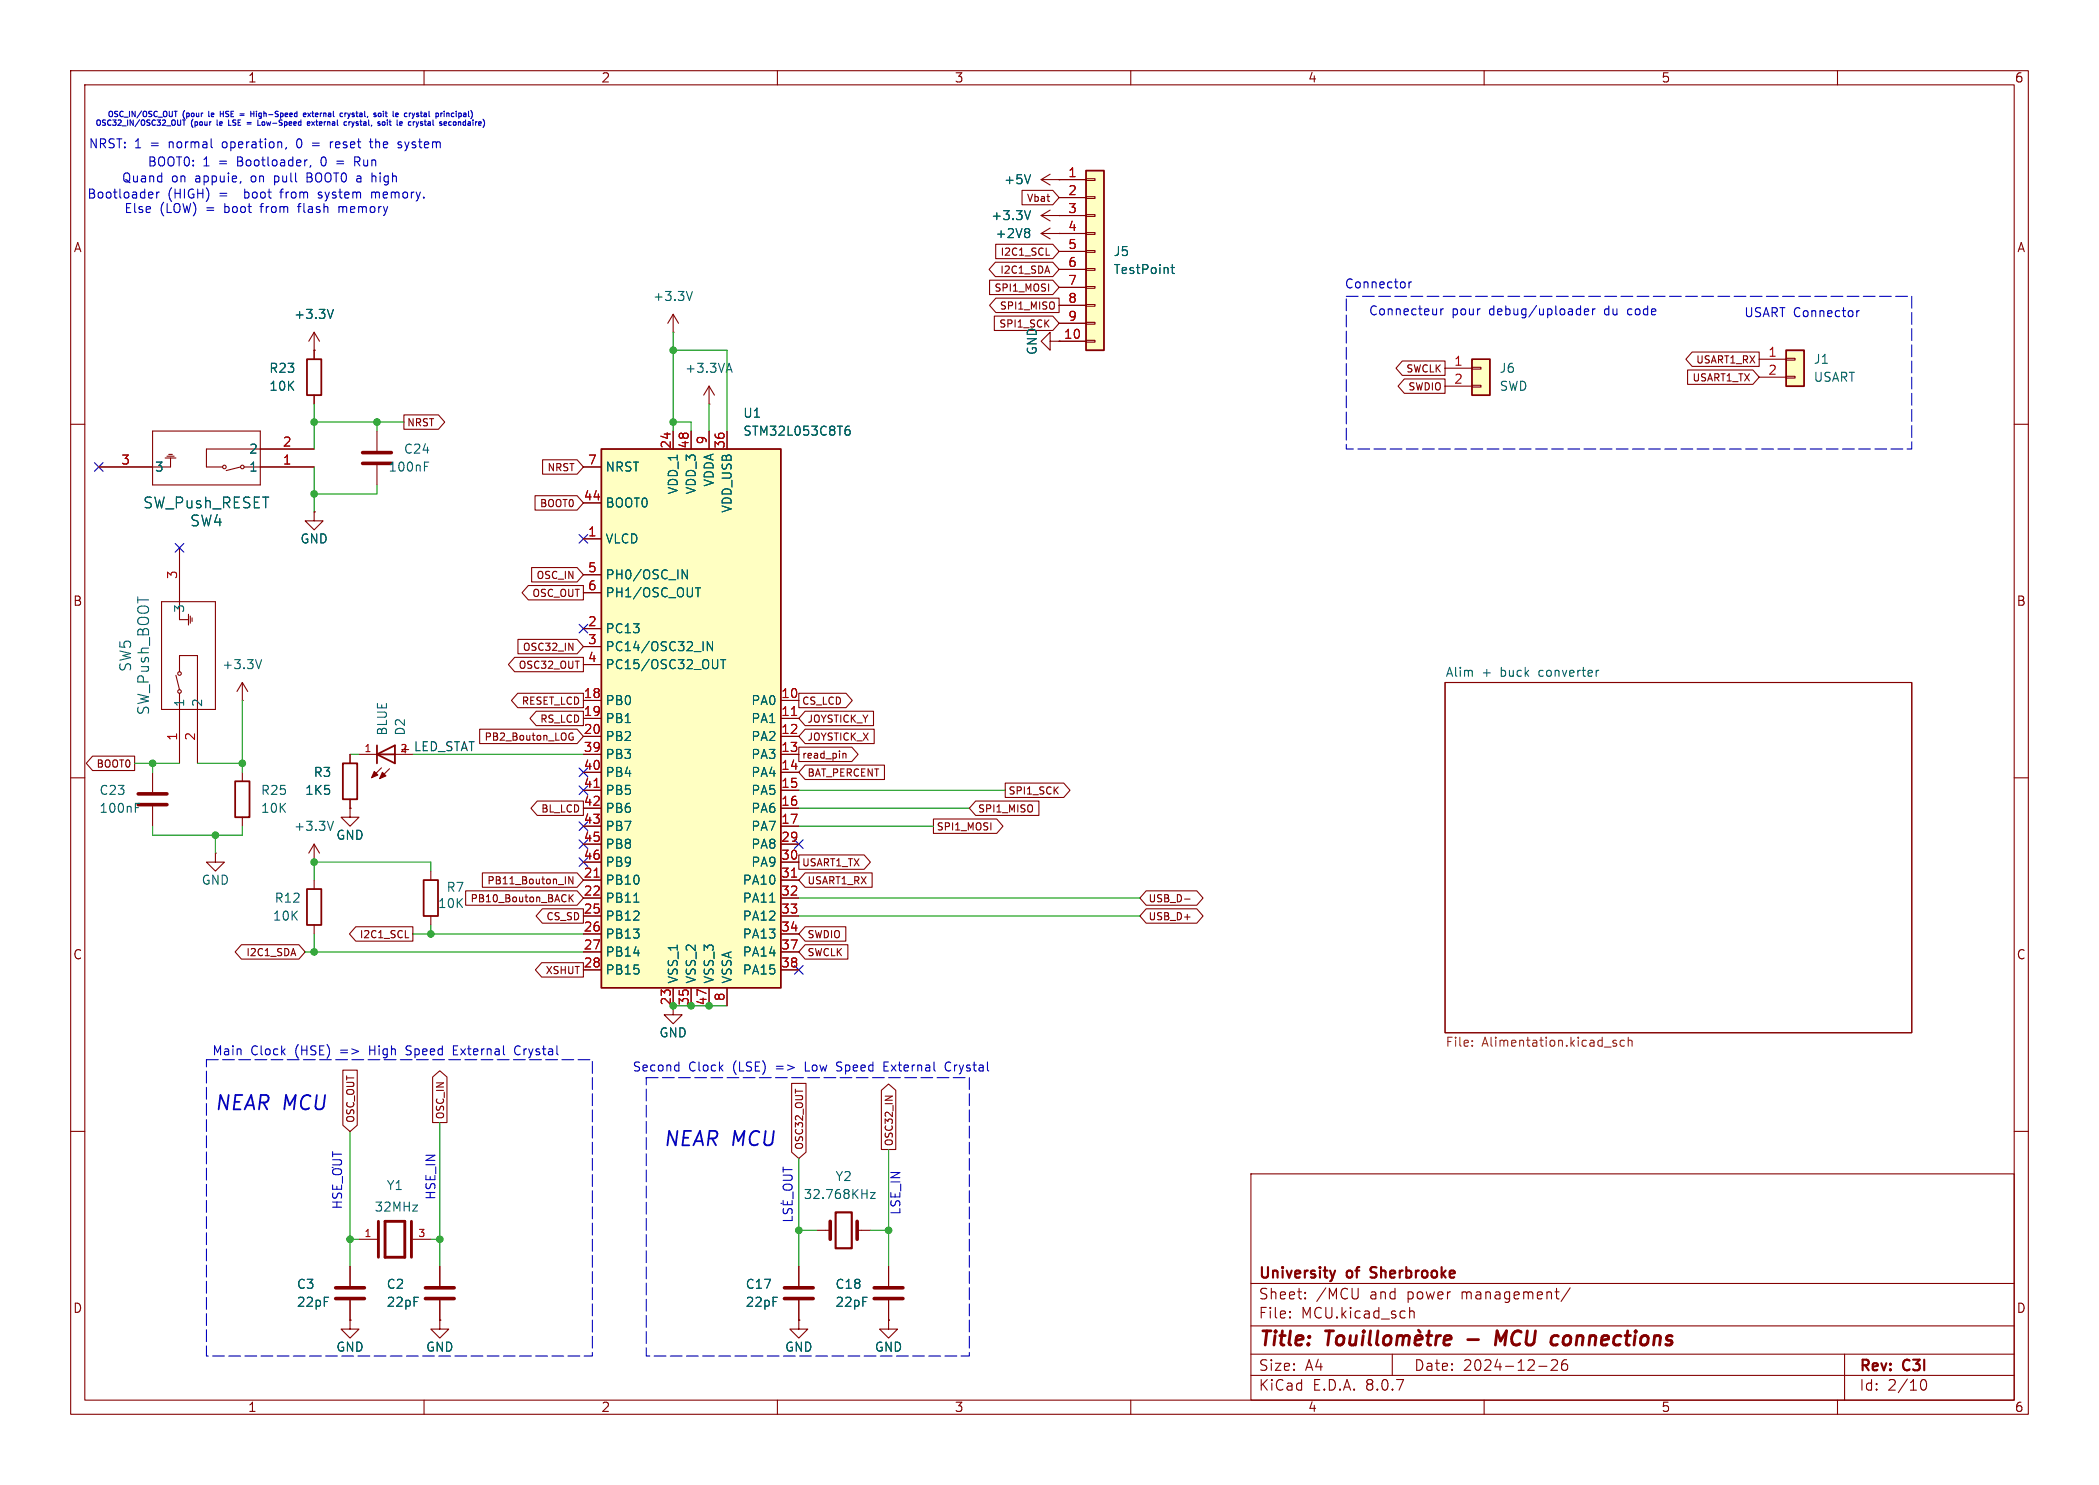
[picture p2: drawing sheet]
<svg xmlns="http://www.w3.org/2000/svg" width="297mm" height="210mm" viewBox="0 0 297 210" stroke-linecap="round" stroke-linejoin="round" font-family="sans-serif">
<g fill="none" stroke="#840000" stroke-width=".15">
<path d="M10 10h277v190h-277zM12 12h273v186h-273zM60 10v2M110 10v2M160 10v2M210 10v2M260 10v2M10 60h2M53.3 61v2.8M53.3 65.8v2.8M285 60h2M204.5 96.5h66v49.6h-66z"/>
<path d="M10 110h2M34.3 109.2v1.3M34.3 115.6v1.2M285 110h2M95.2 142.2v1.3h1.3l-1.3 1.3-1.2-1.3h1.2M10 160h2M49.5 179.1v2.8M50.8 175.3h2.5M58.4 175.3h2.6M62.2 179.1v2.8M113 179.1v2.8M115.6 174h1.9"/>
<path d="M121.3 174h1.9M125.7 179.1v2.8M177 166h108v32h-108zM285 160h2M49.5 186.7v1.3h1.3l-1.3 1.2-1.2-1.2h1.2M49.5 186.7h.1M49.5 183.9v2.8M60 198v2M62.2 186.7v1.3h1.3l-1.3 1.2-1.2-1.2h1.2M62.2 186.7h.1M62.2 183.9v2.8M110 198v2"/>
<path d="M113 186.7v1.3h1.3l-1.3 1.2-1.2-1.2h1.2M113 186.7h.1M113 183.9v2.8M125.7 186.7v1.3h1.3l-1.3 1.2-1.2-1.2h1.2M125.7 186.7h.1M125.7 183.9v2.8M160 198v2M177 194.5h108M177 191.5h108M177 187.5h108M177 181.5h108M182.5 186.3h.1l-.1 .1"/>
<path d="M182.5 186.3v.1M182.5 185.5v.1M182.5 185.5h.1l-.1 .1M184.7 183.6v.1M184.7 183.6h-.1l.1 .1M184.7 182.8v.1M184.7 182.8h-.1l.1 .1M192.2 182.2l-.1 1.4M197 191.5v3M199.5 184.9v1.5M199.5 185.5a.37 .37 0 0 1 .6 .1v.8M210 198v2"/>
<path d="M217.7 193.2h1.2M219.5 192.4l.2-.1 .5 .1a.41 .41 0 0 1 .1 .5l-.8 .9h.9M220 182.7h.6M220.5 183.7h.1M221.7 192.3a.59 .59 0 0 0-.7 .6v.6l.1 .2 .4 .1 .2-.1 .1-.5-.1-.3h-.5l-.2 .3M222.2 182.1l-1.3 2M260 198v2M261 191.5v6.5M271.7 195.7a.55 .55 0 0 1 .4-.6h.1a.94 .94 0 0 1 0 1.5h-.1a.55 .55 0 0 1-.4-.6"/>
</g>
<g fill="none" stroke="#840000" stroke-width=".4">
<path d="M187.6 188.2h1.1M188.1 188.2l-.2 2M189.3 189.1a.52 .52 0 0 1 .5-.2 .52 .52 0 0 1 .4 .4l-.1 .5a.55 .55 0 0 1-.5 .4 .55 .55 0 0 1-.5-.4zM191.1 188.9l-.1 1v.2a.57 .57 0 0 0 .8-.1M191.9 188.9l-.1 1.3M192.9 188.9l-.2 1.3M193 188.2v.2M193 188.2l-.1 .1 .1 .1M193 188.2l.1 .1-.1 .1M193.9 188.2l-.2 1.7 .1 .2 .2 .1M195 188.2l-.2 1.7v.2l.2 .1M195.9 189.1a.52 .52 0 0 1 .5-.2 .52 .52 0 0 1 .4 .4v.5a.55 .55 0 0 1-.5 .4 .55 .55 0 0 1-.6-.4z"/>
<path d="M197.7 189.1a.49 .49 0 0 1 .9 .1M197.8 188.9l-.2 1.3M198.6 189.2a.5 .5 0 0 1 .8-.2v.2l-.1 1M198.6 189.2l-.2 1M200.2 189.5l1-.1v-.4l-.2-.1-.6 .1-.1 .2-.1 .7 .1 .2 .1 .1 .6-.1M200.7 188.1l.3 .3M201.8 188.9h.8M202.2 188.2l-.2 1.7 .1 .2 .3 .1M203.3 188.9l-.2 1.3M203.8 188.9a.59 .59 0 0 0-.6 .4M204.3 189.5l1-.1v-.4l-.2-.1-.6 .1-.1 .2-.1 .7 .1 .2 .1 .1 .6-.1M207.7 189.4h1.5"/>
<path d="M213.2 188.2l-.9 1.4-.5-1.4-.2 2M221.2 189.3v.5v.2"/>
</g>
<path d="M118.2 171.5h2.3v5h-2.3zM188.9 179.7l-.3 1M194 179.3l-.1 .2 .1 .3M193.9 180.6l.2 .1" fill="none" stroke="#840000" stroke-width=".3"/>
<path d="M60.1 66h.4M60.1 65.3h.6M226.2 94.8l-.2 .1M123.2 168.6h.6l-.6 .9h.6" fill="none" stroke="#006464" stroke-width=".15"/>
<path d="M208.3 147.8v.2M208.3 147.2v.1M228.3 147.5l.4 .1 .1 .2-.2 .2-.4-.1M228.3 147.2h.4M229.8 147.2l-.3-.1-.3 .3v.3l.2 .2h.4M230.4 147.2l.2-.1 .3 .1v.8M230.4 146.7v1.3" fill="none" stroke="#725600" stroke-width=".15"/>
<path d="M53.5 172.7v5.1M54.5 172.7h2.8v5.1h-2.8zM58.2 172.7v5.1" fill="none" stroke="#840000" stroke-width=".41"/>
<path d="M33.3 110.5h2v5.1h-2z" fill="none" stroke="#840000" stroke-width=".25"/>
<path d="M51.3 65.5h4.1M51.3 64h4.1M117.5 172.7v2.6M121.3 172.7v2.6M47.5 183.6h4.1M47.5 182.1h4.1M60.2 183.6h4.1M60.2 182.1h4.1M111 183.6h4.1M111 182.1h4.1M123.7 183.6h4.1M123.7 182.1h4.1" fill="none" stroke="#840000" stroke-width=".51"/>
<path d="M153.7 24.1h2.5v25.4h-2.5z" fill="#ffffc2"/>
<g fill="none" stroke="#840000" stroke-width=".15">
<path d="M149.9 25.4h3.8M149.9 27.9h3.8M149.9 30.5h3.8M149.9 33h3.8M149.9 35.6h3.8M149.9 38.1h3.8M153.7 38h1.2v.2h-1.2zM153.7 35.4h1.2v.3h-1.2zM153.7 32.9h1.2v.2h-1.2zM153.7 30.4h1.2v.2h-1.2zM153.7 27.8h1.2v.3h-1.2zM153.7 25.3h1.2v.2h-1.2z"/>
<path d="M44.4 49.5h.1M44.4 47l-.7 1.3M44.4 47v3.8M44.4 55.9v1.3M44.4 47l.8 1.3M95.2 47h.1M95.2 44.5l-.7 1.2M95.2 44.5v2.5M95.2 44.5l.8 1.2M100.3 57.2h.1M100.3 54.6l-.7 1.3M100.3 54.6v2.6"/>
<path d="M100.3 54.6l.8 1.3M149.9 48.3h3.8M149.9 40.6h3.8M149.9 43.2h3.8M149.9 45.7h3.8M153.7 48.1h1.2v.3h-1.2zM153.7 45.6h1.2v.2h-1.2zM153.7 43.1h1.2v.2h-1.2zM153.7 40.5h1.2v.3h-1.2zM21.6 61h15.2v7.6h-15.2zM23.4 64.8h1.5M23.6 64.5h1"/>
<path d="M23.9 64.3h.5M24.1 64.8v1.2h-10.1M34 66l-2 .5M34.5 66h9.9M44.4 72.4v1.3h1.3l-1.3 1.2-1.2-1.2h1.2M44.4 72.4h.1M44.4 63.5h-15.2v2.5h2.3M44.4 119.4v2.5M44.4 119.4l-.7 1.3M44.4 119.4l.8 1.3M49.5 114.3v1.3h-1.2l1.2 1.2 1.3-1.2h-1.3M49.5 114.3h.1"/>
<path d="M50.8 106.7h2.5M54 108.6l-1.4 1.4M55.1 108.7l-1.4 1.4M55.9 106.7h2.5M44.4 121.9h.1M44.4 124.5v1.2M44.4 130.8v1.3M61 123.2v1.3M61 129.5v1.3"/>
<circle cx="31.7" cy="66" r=".25"/>
<circle cx="34.3" cy="66" r=".25"/>
</g>
<path d="M153.7 24.1h2.5v25.4h-2.5zM43.4 50.8h2.1v5.1h-2.1zM53.3 105.4v2.6M53.3 106.7h2.6M53.3 106.7l2.6-1.3v2.6zM43.4 125.7h2.1v5.1h-2.1zM59.9 124.5h2.1v5h-2.1z" fill="none" stroke="#840000" stroke-width=".25"/>
<path d="M165.7 37.8h.5M165.9 37.4v1.1v.1l.3 .1M47.2 43.8l-.5 1.2M98 41.2l-.5 1.3M102.9 52.3h.6M103.2 51.4l.4 1.2M47.2 116.1l-.5 1.3" fill="none" stroke="#006464" stroke-width=".15"/>
<g fill="#840000" stroke="#840000" stroke-width=".15">
<path d="M53 109.1l.5 .5-.9 .4z"/>
<path d="M54.1 109.2l.5 .5-.9 .4z"/>
</g>
<path d="M252.7 49.5h2.6v5.1h-2.6z" fill="#ffffc2"/>
<g fill="none" stroke="#840000" stroke-width=".15">
<path d="M147.3 30.5l1.3 .7M147.3 30.5h2.6M147.3 33l1.3 .8M147.3 33h2.6M148.6 29.7l-1.3 .8M148.6 32.3l-1.3 .7M149.9 30.5h.1M149.9 33h.1M248.9 50.8h3.8M248.9 53.3h3.8M252.7 53.2h1.3v.3h-1.3zM252.7 50.7h1.3v.2h-1.3z"/>
<path d="M34.3 99.1h.1M34.3 96.5l-.8 1.3M34.3 96.5v2.6M34.3 96.5l.8 1.3"/>
</g>
<path d="M252.7 49.5h2.6v5.1h-2.6z" fill="none" stroke="#840000" stroke-width=".25"/>
<path d="M145.5 32.3l.2 .3-.2 .3 .2 .2v.3l-.2 .2M145.8 29.8l-.4 1.3M37 93.3l-.4 1.3" fill="none" stroke="#006464" stroke-width=".15"/>
<path d="M85.1 63.5h25.4v76.2h-25.4z" fill="#ffffc2"/>
<path d="M85.1 63.5h25.4v76.2h-25.4z" fill="none" stroke="#840000" stroke-width=".25"/>
<g fill="none" stroke="#840000" stroke-width=".15">
<path d="M82.5 76.2h2.6M82.5 71.1h2.6M82.5 66h2.6M95.2 61v2.5M97.8 61v2.5M100.3 61v2.5M102.9 61v2.5M82.5 99.1h2.6M82.5 88.9h2.6M82.5 91.4h2.6M82.5 94h2.6M82.5 81.3h2.6"/>
<path d="M82.5 83.8h2.6M110.5 99.1h2.5M82.5 101.6h2.6M82.5 104.1h2.6M82.5 106.7h2.6M82.5 109.2h2.6M82.5 111.8h2.6M82.5 114.3h2.6M82.5 116.8h2.6M82.5 119.4h2.6M110.5 101.6h2.5M110.5 104.1h2.5"/>
<path d="M110.5 106.7h2.5M110.5 109.2h2.5M110.5 111.8h2.5M110.5 114.3h2.5M110.5 116.8h2.5M110.5 119.4h2.5M82.5 124.5h2.6M82.5 127h2.6M82.5 129.5h2.6M82.5 132.1h2.6M82.5 134.6h2.6M82.5 137.2h2.6"/>
<path d="M82.5 121.9h2.6M95.2 139.7v2.5M97.8 139.7v2.5M100.3 139.7v2.5M102.9 139.7v2.5M110.5 124.5h2.5M110.5 127h2.5M110.5 129.5h2.5M110.5 132.1h2.5M110.5 134.6h2.5M110.5 137.2h2.5M110.5 121.9h2.5"/>
</g>
<path d="M84.1 111.3h.7M112 101.2h.7M84.1 124h.7M112 124h.7" fill="none" stroke="#a90000" stroke-width=".15"/>
<path d="M119.6 61l.2-.2h.3l.2 .2v.3l-.2 .2h-.4l-.1-.2M120.2 60.3a.5 .5 0 0 0-.6 .5M96.5 80.6l.7 1.3v-1.3M98.4 83.1h.7M98.8 83.1v1.3M100.8 90.7v1.3l-.7-1.3v1.3M102 93.3h.7M102.3 93.3v1.3M89.7 127.6h.7M108.9 127.6h.7" fill="none" stroke="#006464" stroke-width=".15"/>
<path d="M208.3 50.8h2.5v5.1h-2.5z" fill="#ffffc2"/>
<g fill="none" stroke="#840000" stroke-width=".15">
<path d="M140 39.6h9l.9 1-.9 1.1h-9zM140.8 37.1h8.2l.9 1-.9 1h-8.2l-.8-1zM140.9 34.5h8.1l.9 1.1-.9 1h-8.1zM144.6 26.9h4.4l.9 1-.9 1.1h-4.4zM147.3 25.4l1.3 .8M147.3 25.4h6.4M148 36.1h.5M148.6 24.6l-1.3 .8M149.9 25.4h.1M149.9 30.5h.1M149.9 33h.1M149.9 27.9h3.8"/>
<path d="M149.9 30.5h3.8M149.9 33h3.8M149.9 35.6h3.8M149.9 38.1h3.8M44.4 49.5h.1M44.4 49.5v1.3M44.4 55.9v1.3M57.1 58.7h4.9l.9 1-.9 1h-4.9zM140.7 44.7h8.3l.9 1-.9 1h-8.3zM140.9 42.2h9v2h-9l-.9-1zM148.6 48.3v-1.3l-1.3 1.3 1.3 1.2v-1.2h1.3M149.9 48.3h.1"/>
<path d="M149.9 48.3h3.8M149.9 40.6h3.8M149.9 43.2h3.8M149.9 45.7h3.8M198.4 51.1h6.1v2h-6.1l-.9-1zM198.7 53.6h5.8v2h-5.8l-.9-1zM204.5 52.1h3.8M204.5 54.6h3.8M208.3 54.5h1.2v.2h-1.2zM208.3 51.9h1.2v.3h-1.2zM238.8 52.3h9.2l.9 1-.9 1.1h-9.2zM239.4 49.8h9.5v2h-9.5l-.9-1z"/>
<path d="M14 66h7.6M25.4 77.5v10.1h1.3M36.8 66h7.6M36.8 63.5h7.6M44.4 72.4h.1M75.7 70.1h6l.8 1-.8 1h-6zM76.8 65h4.9l.8 1-.8 1.1h-4.9zM82.5 76.2h2.6M82.5 71.1h2.6M82.5 66h2.6M95.2 61v2.5M97.8 61v2.5"/>
<path d="M100.3 61v2.5M102.9 61v2.5M22.9 85.1h7.6v15.2h-7.6zM24.9 95.5l.5 2M25.4 95v-2.3h2.5v15.3M25.4 98v10M26.7 86.9v1.5M26.9 87.1v1M27.2 87.4v.5M72.8 93h9.7v2h-9.7l-.9-1zM73.3 98h9.2v2.1h-9.2l-.9-1zM73.3 90.4h8.4l.8 1-.8 1.1h-8.4z"/>
<path d="M74.8 82.8h7.7v2h-7.7l-.9-1zM75.2 80.3h6.5l.8 1-.8 1h-6.5zM82.5 99.1h2.6M82.5 88.9h2.6M82.5 91.4h2.6M82.5 94h2.6M82.5 81.3h2.6M82.5 83.8h2.6M110.5 99.1h2.5M113 98h6.7l.9 1.1-.9 1h-6.7zM13.1 106.9h5.9v2.1h-5.9l-.9-1zM21.6 109.2v2.8"/>
<path d="M21.6 114v2.8M49.5 114.3h.1M49.5 106.7v1.3M49.5 113v1.3M67.9 103.1h13.8l.8 1-.8 1.1h-13.8zM75.9 100.6h6.6v2h-6.6l-.9-1zM76 113.3h6.5v2h-6.5l-.9-1zM80.9 104.2h.2v.4h-.4l-.2-.2M81.1 103.7h-.4l-.2 .2M82.5 101.6h2.6M82.5 104.1h2.6M82.5 106.7h2.6"/>
<path d="M82.5 109.2h2.6M82.5 111.8h2.6M82.5 114.3h2.6M82.5 116.8h2.6M82.5 119.4h2.6M110.5 101.6h2.5M110.5 104.1h2.5M110.5 106.7h2.5M110.5 109.2h2.5M110.5 111.8h2.5M110.5 114.3h2.5M110.5 116.8h2.5"/>
<path d="M110.5 119.4h2.5M113 105.7h7.5l.9 1-.9 1h-7.5zM113.9 108.2h11.2v2h-11.2l-.9-1zM113.9 100.6h9.7v2h-9.7l-.9-1zM113.9 103.1h9.8v2.1h-9.8l-.9-1.1zM119.3 106.6h.4v.6M132.1 115.8h8.9l.9 1-.9 1.1h-8.9zM138 113.3h9v2h-9l-.8-1zM142.2 110.7h8.3l.9 1.1-.9 1h-8.3zM30.5 120.7v1.2h1.2l-1.2 1.3-1.3-1.3h1.3M30.5 120.7h.1M34.2 133.6h8.1l.9 1-.9 1h-8.1l-.9-1z"/>
<path d="M50.3 131.1h8.1v2h-8.1l-.9-1zM57.4 132.6h.4M65.9 126h15.8l.8 1-.8 1h-15.8zM68.3 123.4h13.4l.8 1.1-.8 1h-13.4zM76.6 136.1h5.9v2.1h-5.9l-.8-1zM76.7 128.5h5.8v2.1h-5.8l-.8-1.1zM80.5 126.5v1M80.7 127l.4 .5M81.1 124v1l-.6-1v1M81.1 126.5l-.6 .6M82.5 124.5h2.6M82.5 127h2.6"/>
<path d="M82.5 129.5h2.6M82.5 132.1h2.6M82.5 134.6h2.6M82.5 137.2h2.6M82.5 121.9h2.6M95.2 139.7v2.5M97.8 139.7v2.5M100.3 139.7v2.5M102.9 139.7v2.5M110.5 124.5h2.5M110.5 127h2.5M110.5 129.5h2.5"/>
<path d="M110.5 132.1h2.5M110.5 134.6h2.5M110.5 137.2h2.5M110.5 121.9h2.5M113 120.9h9.3l.9 1-.9 1h-9.3zM113.9 133.6h6.1v2h-6.1l-.9-1zM113.9 123.4h9.5v2.1h-9.5l-.9-1zM113.9 131.1h5.8v2h-5.8l-.9-1zM162.2 126h7.1l.9 1-.9 1h-7.1l-.9-1zM162.2 128.5h7.1l.9 1-.9 1.1h-7.1l-.9-1.1zM167.6 127.1h.8M48.5 151.3h2v7.8l-1 .9-1-.9z"/>
<path d="M61.2 152.3l1-.9 1 .9v6.5h-2zM112 153.2h2v9.7l-1 .9-1-.9zM124.7 154.2l1-.9 1 .9v8.4h-2zM49.5 179.1v2.8M62.2 179.1v2.8M113 179.1v2.8M125.7 179.1v2.8M49.5 186.7h.1M49.5 183.9v2.8M62.2 186.7h.1M62.2 183.9v2.8M113 186.7h.1"/>
<path d="M113 183.9v2.8M125.7 186.7h.1M125.7 183.9v2.8"/>
<circle cx="25.4" cy="97.8" r=".25"/>
<circle cx="25.4" cy="95.2" r=".25"/>
</g>
<path d="M208.3 50.8h2.5v5.1h-2.5zM48.5 108h2v5h-2z" fill="none" stroke="#840000" stroke-width=".25"/>
<path d="M19.6 113.8h4M19.6 112.3h4" fill="none" stroke="#840000" stroke-width=".51"/>
<g fill="none" stroke="#006464" stroke-width=".15">
<path d="M145.5 32.3l.2 .3-.2 .3 .2 .2v.3l-.2 .2M145.8 24.7l-.4 1.3M145.8 29.8l-.4 1.3M165.7 37.8h.5M165.9 37.4v1.1v.1l.3 .1M47.2 43.8l-.5 1.2M119.6 61l.2-.2h.3l.2 .2v.3l-.2 .2h-.4l-.1-.2M120.2 60.3a.5 .5 0 0 0-.6 .5M96.5 80.6l.7 1.3v-1.3M98.4 83.1h.7M98.8 83.1v1.3M100.8 90.7v1.3l-.7-1.3v1.3"/>
<path d="M102 93.3h.7M102.3 93.3v1.3M19.2 114.2h.4M19.2 113.6h.6M89.7 127.6h.7M108.9 127.6h.7"/>
</g>
<g fill="none" stroke="#0000c2" stroke-width=".15">
<path d="M24.6 15.7h.5M25.6 17l-.1 .7M26 17v.7M31.2 15.7v.8M31.2 16.1h.4M32.3 17v.7h.4M34 16.1h.5M34 16.3h.5M35 17.3h.5M35 17.5h.5M35.5 16.1h.4M35.5 15.7v.8"/>
<path d="M35.9 15.7v.8M36.3 15.7v.1M36.3 16v.5M36.5 17v.7h.3M37.1 17.4v.3h.3M42.1 19.8l-.1 .3 .1 .7M42.9 16.2h.4v-.2h-.3l-.1 .1 .1 .4h.3M43.5 17.5l.4-.1-.1-.1-.2-.1-.1 .1v.4h.3M43.5 16l.4 .5M43.9 16l-.4 .5M44.1 17.2l.4 .5M44.1 16h.3"/>
<path d="M44.5 17.2l-.4 .5M44.7 17.2h.3M48.8 16v.5M49 16l-.2 .1M49.2 16l.2 .5M49.4 17.2v.5M49.4 16.5l-.2 .3M49.6 16l-.2 .5M49.6 17.2l-.2 .2M49.8 17.2l.1 .5M49.9 17.7l-.1 .3M50.1 17.2l-.2 .5"/>
<path d="M52.4 19.6v1.1l.1 .1 .2 .1M53.6 16.1l.2-.1 .1 .1-.1 .4-.2-.1M54.1 17.3l.2-.1 .2 .2-.1 .3h-.3M54.2 15.7v.1M54.2 16v.5M54.5 16h.3M54.6 15.7v.7l.1 .1M54.8 17.2v.5M55.1 17.2h.3M55.2 17v.6l.1 .1M57.6 16h-.2l-.2 .1 .1 .4h.3M58.1 17.3l-.2-.1-.1 .2 .1 .3h.2"/>
<path d="M59.1 16.2l.2 .2-.2 .1M59.1 16h.1M59.5 16h.3M59.6 15.7v.7l.1 .1M59.7 17.5l.1 .1-.1 .1M60.1 17v.6l.2 .1M63.3 16l.2 .1v.4M64.2 16h-.2l-.1 .1v.4h.3M64.5 17.3h-.3v.4h.3v-.4M64.9 17.2v.5M21.2 27.2h.4v.3l-.6 .1M21.6 27.9l-.4 .1"/>
<path d="M22.2 27.2v.8M22.5 27.2h-.2l-.1 .2M34.1 25.7l-.1 .2M39.6 27.2h.5M39.8 26.9v1.1M40.5 20.8l-.1 .3M42.1 29.2h.5M42.3 28.8v1.3M43.5 25.1h.4M43.5 22.6l-.3 .1M43.9 24.5h-.4v1.2h.4M44 23.4l-.2 .2"/>
<path d="M44.2 20.2h1M44.2 20.6h1M45 27.9l.4 .1M45.4 27.2h-.3l-.1 .1 .1 .2 .3 .1M46.8 20.1v.8M47.1 20.1h-.2l-.1 .2M47.7 22.8h.9M47.7 23.2h.9M48 29.2v.9M48 29.3h.1M50.2 22.9h.5M50.5 22.9l.4 .6"/>
<path d="M50.5 25.7h.6M50.5 24.9h.5l.1 .8M50.7 22.2h-.5v1.3M51.1 25.2l-.6 .1M52.3 20.1h.4M52.6 27.3l.4-.1 .1 .1M52.6 27.2v.8M52.6 25l.4-.1 .2 .2M52.6 24.5v1.2M56.5 20.1h.3M56.5 20.5h.3l.1 .2-.2 .2h-.3M199.4 39.9v.8"/>
<path d="M199.7 39.9h-.2l-.1 .2M203.9 43.7v.8M204.2 43.7h-.2l-.1 .2M224.2 44.1l.6-.1-.1-.3h-.3l-.2 .2 .1 .6h.4M225.3 43.7v.8M225.7 43.7h-.2l-.2 .2M262.7 43.9v.9M263.1 43.9l-.3 .1-.1 .2M57.5 149.1l.1 .1M57.7 147.9l-.2 .2v.3l.2 .1M64.2 148.5h.4M64.8 147.9h-.6v1.3h.6"/>
<path d="M73.4 147.9a.64 .64 0 0 0-.6 .6 .64 .64 0 0 0 .6 .7M95.9 150.6l.2 .1M96.1 150.2v1.3M96.1 151.4l-.2 .1M118.4 151.4l.2 .1M118.6 150.2l-.2 .2v.3l.2 .1M125.1 150.8h.4M125.7 150.2h-.6v1.3h.6M134.3 150.2a.64 .64 0 0 0-.6 .6 .64 .64 0 0 0 .6 .7"/>
</g>
<path d="M190.5 41.9h80v21.6h-80zM29.2 149.9h54.6v41.9h-54.6zM91.4 152.4h45.8v39.4h-45.8z" fill="none" stroke="#0000c2" stroke-width=".15" stroke-dasharray="1.7 .6"/>
<g fill="none" stroke="#009600" stroke-width=".15">
<path d="M44.4 57.2v6.3M44.4 59.7h12.7M53.3 59.7v1.3M95.2 47v14M95.2 59.7h2.6v1.3M95.2 49.5h7.7v11.5M100.3 57.2v3.8M44.4 66v6.4M53.3 68.6v1.3h-8.9M34.3 99.1v10.1M19 108h6.4M21.6 116.8v1.3h12.7v-1.3"/>
<path d="M21.6 108v1.2M27.9 108h6.4M30.5 118.1v2.6M49.5 106.7h1.3M58.4 106.7h24.1M113 111.8h29.2M113 114.3h24.2M113 116.8h19.1M43.2 134.6h39.3M44.4 132.1v2.5M58.4 132.1h24.1M61 123.2v-1.3h-16.6v2.6"/>
<path d="M61 130.8v1.3M113 127h48.3M113 129.5h48.3M62.2 158.8v20.3M95.2 142.2h7.7M49.5 175.3h1.3M49.5 160v19.1M61 175.3h1.2M113 174h2.6M113 163.8v15.3M123.2 174h2.5M125.7 162.6v16.5"/>
</g>
<g fill="none" stroke="#000084" stroke-width=".15">
<path d="M13.4 65.4l1.2 1.2M14.6 65.4l-1.2 1.2M24.8 76.9l1.2 1.2M26 76.9l-1.2 1.2M81.9 75.6l1.3 1.2M83.2 75.6l-1.3 1.2M81.9 88.3l1.3 1.2M83.2 88.3l-1.3 1.2M81.9 108.6l1.3 1.2M81.9 111.2l1.3 1.2M81.9 118.8l1.3 1.2M81.9 116.2l1.3 1.2"/>
<path d="M83.2 108.6l-1.3 1.2M83.2 111.2l-1.3 1.2M83.2 118.8l-1.3 1.2M83.2 116.2l-1.3 1.2M112.4 118.8l1.2 1.2M113.6 118.8l-1.2 1.2M81.9 121.3l1.3 1.2M83.2 121.3l-1.3 1.2M112.4 136.6l1.2 1.2M113.6 136.6l-1.2 1.2"/>
</g>
<path d="M84.1 111.3h.7M112 101.2h.7M84.1 124h.7M112 124h.7" fill="none" stroke="#a90000" stroke-width=".15"/>
<g fill="#009600" stroke="#009600" stroke-width=".15">
<circle cx="21.6" cy="108" r=".46"/>
<circle cx="34.3" cy="108" r=".46"/>
<circle cx="30.5" cy="118.1" r=".46"/>
<circle cx="62.2" cy="175.3" r=".46"/>
<circle cx="49.5" cy="175.3" r=".46"/>
<circle cx="44.4" cy="121.9" r=".46"/>
<circle cx="44.4" cy="134.6" r=".46"/>
<circle cx="61" cy="132.1" r=".46"/>
<circle cx="100.3" cy="142.2" r=".46"/>
<circle cx="113" cy="174" r=".46"/>
<circle cx="97.8" cy="142.2" r=".46"/>
<circle cx="95.2" cy="142.2" r=".46"/>
<circle cx="95.2" cy="59.7" r=".46"/>
<circle cx="53.3" cy="59.7" r=".46"/>
<circle cx="44.4" cy="59.7" r=".46"/>
<circle cx="44.4" cy="69.9" r=".46"/>
<circle cx="95.2" cy="49.5" r=".46"/>
<circle cx="125.7" cy="174" r=".46"/>
</g>
<g font-size="2.8" fill="#0000c2">
<text x="30.3" y="157.4">NEAR MCU</text>
<text x="93.8" y="162.4">NEAR MCU</text>
</g>
<g font-size="2.8" fill="#840000">
<text x="178" y="190.9">Title:</text>
<text x="213.3" y="190.9">MCU</text>
<text x="222" y="190.9">connections</text>
</g>
<g font-size="2.1" fill="#006464">
<text x="20.2" y="72.1">SW_Push_RESET</text>
<text x="26.8" y="74.7">SW4</text>
<text x="18.8" y="95.1" transform="rotate(-90 18.8 95.1)">SW5</text>
<text x="21.3" y="101.2" transform="rotate(-90 21.3 101.2)">SW_Push_BOOT</text>
</g>
<g font-size="2.1" fill="#840000">
<text x="178" y="184">Sheet:</text>
<text x="178" y="181.2">University</text>
<text x="186.2" y="184">/MCU</text>
<text x="190.7" y="181.2">of</text>
<text x="193.9" y="184">and</text>
<text x="194.6" y="181.2">Sherbrooke</text>
<text x="199.3" y="184">power</text>
<text x="207.1" y="184">management/</text>
<text x="178" y="186.7">File:</text>
<text x="184.1" y="186.7">MCU.kicad_sch</text>
<text x="178" y="196.9">KiCad</text>
<text x="178" y="194.1">Size:</text>
<text x="184.7" y="194.1">A4</text>
<text x="185.7" y="196.9">E.D.A.</text>
<text x="193.3" y="196.9">8.0.7</text>
<text x="200" y="194.1">Date:</text>
<text x="207" y="194.1">2024-12-26</text>
<text x="263" y="194.3">Rev:</text>
<text x="263" y="196.9">Id:</text>
<text x="267.1" y="196.9">2/10</text>
<text x="269.4" y="194.3">C3I</text>
</g>
<g font-size="1.8" fill="#840000">
<text x="35" y="11.9">1</text>
<text x="85" y="11.9">2</text>
<text x="135" y="11.9">3</text>
<text x="185" y="11.9">4</text>
<text x="235" y="11.9">5</text>
<text x="285" y="11.9">6</text>
<text x="10.3" y="35.9">A</text>
<text x="285.3" y="35.9">A</text>
<text x="10.3" y="85.9">B</text>
<text x="285.3" y="85.9">B</text>
<text x="56.4" y="106.8">+</text>
<text x="10.3" y="135.9">C</text>
<text x="285.3" y="135.9">C</text>
<text x="95" y="142.3" transform="rotate(-90 95 142.3)">23</text>
<text x="10.3" y="185.9">D</text>
<text x="285.3" y="185.9">D</text>
<text x="35" y="199.9">1</text>
<text x="85" y="199.9">2</text>
<text x="135" y="199.9">3</text>
<text x="185" y="199.9">4</text>
<text x="235" y="199.9">5</text>
<text x="285" y="199.9">6</text>
</g>
<g font-size="1.8" fill="#0000c2">
<text x="12.5" y="21.2">NRST:</text>
<text x="19" y="21.2">1</text>
<text x="20.8" y="23.6">BOOT0:</text>
<text x="21.4" y="21.2">=</text>
<text x="24.2" y="21.2">normal</text>
<text x="28.7" y="23.6">1</text>
<text x="31.1" y="23.6">=</text>
<text x="31.9" y="21.2">operation,</text>
<text x="33.8" y="23.6">Bootloader,</text>
<text x="42.6" y="21.2">0</text>
<text x="45.9" y="23.6">0</text>
<text x="47.8" y="21.2">reset</text>
<text x="51" y="23.6">Run</text>
<text x="53.7" y="21.2">the</text>
<text x="57.8" y="21.2">system</text>
<text x="12.3" y="28.3">Bootloader</text>
<text x="17.2" y="26">Quand</text>
<text x="23.7" y="28.3">(HIGH)</text>
<text x="24.3" y="26">on</text>
<text x="27.7" y="26">appuie,</text>
<text x="31.1" y="28.3">=</text>
<text x="35" y="28.3">boot</text>
<text x="35.8" y="26">on</text>
<text x="39.3" y="26">pull</text>
<text x="40.4" y="28.3">from</text>
<text x="44.1" y="26">BOOT0</text>
<text x="45.9" y="28.3">system</text>
<text x="53.6" y="28.3">memory.</text>
<text x="53.7" y="26">high</text>
<text x="17.5" y="30.3">Else</text>
<text x="22.6" y="30.3">(LOW)</text>
<text x="29.3" y="30.3">=</text>
<text x="32" y="30.3">boot</text>
<text x="37.4" y="30.3">from</text>
<text x="42.9" y="30.3">flash</text>
<text x="48.8" y="30.3">memory</text>
<text x="190.2" y="41">Connector</text>
<text x="193.6" y="44.8">Connecteur</text>
<text x="205.4" y="44.8">pour</text>
<text x="210.8" y="44.8">debug/uploader</text>
<text x="227.3" y="44.8">du</text>
<text x="230.8" y="44.8">code</text>
<text x="246.7" y="45.1">USART Connector</text>
<text x="30" y="149.5">Main</text>
<text x="35.5" y="149.5">Clock</text>
<text x="41.9" y="149.5">(HSE)</text>
<text x="48.4" y="149.5">=&gt;</text>
<text x="52.7" y="149.5">High</text>
<text x="58.1" y="149.5">Speed</text>
<text x="65" y="149.5">External</text>
<text x="73.9" y="149.5">Crystal</text>
<text x="89.4" y="151.7">Second</text>
<text x="97.4" y="151.7">Clock</text>
<text x="103.8" y="151.7">(LSE)</text>
<text x="110.1" y="151.7">=&gt;</text>
<text x="114.4" y="151.7">Low</text>
<text x="119" y="151.7">Speed</text>
<text x="125.9" y="151.7">External</text>
<text x="134.8" y="151.7">Crystal</text>
<text x="48.6" y="171.1" transform="rotate(-90 48.6 171.1)">HSE_OUT</text>
<text x="61.8" y="169.8" transform="rotate(-90 61.8 169.8)">HSE_IN</text>
<text x="112.4" y="173" transform="rotate(-90 112.4 173)">LSE_OUT</text>
<text x="127.6" y="171.9" transform="rotate(-90 127.6 171.9)">LSE_IN</text>
</g>
<g font-size="1.8" fill="#006464">
<text x="142" y="26.3">+5V</text>
<text x="140.2" y="31.3">+3.3V</text>
<text x="140.8" y="33.9">+2V8</text>
<text x="157.5" y="36.4">J5</text>
<text x="157.5" y="39">TestPoint</text>
<text x="41.5" y="45.3">+3.3V</text>
<text x="92.3" y="42.8">+3.3V</text>
<text x="38" y="52.9">R23</text>
<text x="96.8" y="52.9">+3.3VA</text>
<text x="146.9" y="50.3" transform="rotate(-90 146.9 50.3)">GND</text>
<text x="212.1" y="52.9">J6</text>
<text x="256.5" y="51.7">J1</text>
<text x="38" y="55.5">10K</text>
<text x="105.1" y="59.3">U1</text>
<text x="212.1" y="55.5">SWD</text>
<text x="256.5" y="54.2">USART</text>
<text x="35.2" y="64.4">2</text>
<text x="57.1" y="64.4">C24</text>
<text x="105.1" y="61.8">STM32L053C8T6</text>
<text x="21.8" y="66.9">3</text>
<text x="35.2" y="66.9">1</text>
<text x="54.9" y="66.9">100nF</text>
<text x="85.6" y="72">BOOT0</text>
<text x="85.6" y="66.9">NRST</text>
<text x="96.1" y="70" transform="rotate(-90 96.1 70)">VDD_1</text>
<text x="98.7" y="70" transform="rotate(-90 98.7 70)">VDD_3</text>
<text x="101.2" y="68.9" transform="rotate(-90 101.2 68.9)">VDDA</text>
<text x="42.4" y="77.1">GND</text>
<text x="85.6" y="77.1">VLCD</text>
<text x="103.7" y="72.6" transform="rotate(-90 103.7 72.6)">VDD_USB</text>
<text x="85.6" y="82.1">PH0/OSC_IN</text>
<text x="26.3" y="86.8" transform="rotate(-90 26.3 86.8)">3</text>
<text x="85.6" y="89.8">PC13</text>
<text x="85.6" y="84.7">PH1/OSC_OUT</text>
<text x="31.3" y="94.8">+3.3V</text>
<text x="85.6" y="92.3">PC14/OSC32_IN</text>
<text x="85.6" y="94.8">PC15/OSC32_OUT</text>
<text x="204.5" y="95.8">Alim</text>
<text x="209.7" y="95.8">+</text>
<text x="212.4" y="95.8">buck</text>
<text x="218" y="95.8">converter</text>
<text x="26.3" y="100.1" transform="rotate(-90 26.3 100.1)">1</text>
<text x="28.8" y="100.1" transform="rotate(-90 28.8 100.1)">2</text>
<text x="85.6" y="99.9">PB0</text>
<text x="106.2" y="99.9">PA0</text>
<text x="55" y="104.1" transform="rotate(-90 55 104.1)">BLUE</text>
<text x="57.5" y="104.1" transform="rotate(-90 57.5 104.1)">D2</text>
<text x="85.6" y="102.5">PB1</text>
<text x="85.6" y="105">PB2</text>
<text x="85.6" y="107.5">PB3</text>
<text x="106.2" y="102.5">PA1</text>
<text x="106.2" y="105">PA2</text>
<text x="106.2" y="107.5">PA3</text>
<text x="14" y="112.6">C23</text>
<text x="36.8" y="112.6">R25</text>
<text x="43.1" y="112.6">1K5</text>
<text x="44.3" y="110.1">R3</text>
<text x="85.6" y="110.1">PB4</text>
<text x="85.6" y="112.6">PB5</text>
<text x="106.2" y="110.1">PA4</text>
<text x="106.2" y="112.6">PA5</text>
<text x="14" y="115.2">100nF</text>
<text x="36.8" y="115.2">10K</text>
<text x="41.5" y="117.7">+3.3V</text>
<text x="47.5" y="119">GND</text>
<text x="85.6" y="115.2">PB6</text>
<text x="85.6" y="117.7">PB7</text>
<text x="106.2" y="115.2">PA6</text>
<text x="106.2" y="117.7">PA7</text>
<text x="28.4" y="125.3">GND</text>
<text x="85.6" y="125.3">PB10</text>
<text x="85.6" y="120.2">PB8</text>
<text x="85.6" y="122.8">PB9</text>
<text x="105" y="125.3">PA10</text>
<text x="106.2" y="120.2">PA8</text>
<text x="106.2" y="122.8">PA9</text>
<text x="38.5" y="130.4">10K</text>
<text x="38.8" y="127.9">R12</text>
<text x="61.9" y="128.6">10K</text>
<text x="63.1" y="126.3">R7</text>
<text x="85.6" y="127.9">PB11</text>
<text x="85.6" y="130.4">PB12</text>
<text x="105" y="127.9">PA11</text>
<text x="105" y="130.4">PA12</text>
<text x="85.6" y="132.9">PB13</text>
<text x="85.6" y="135.5">PB14</text>
<text x="105" y="132.9">PA13</text>
<text x="105" y="135.5">PA14</text>
<text x="85.6" y="138">PB15</text>
<text x="96.1" y="139.2" transform="rotate(-90 96.1 139.2)">VSS_1</text>
<text x="98.7" y="139.2" transform="rotate(-90 98.7 139.2)">VSS_2</text>
<text x="101.2" y="139.2" transform="rotate(-90 101.2 139.2)">VSS_3</text>
<text x="103.7" y="139.2" transform="rotate(-90 103.7 139.2)">VSSA</text>
<text x="105" y="138">PA15</text>
<text x="93.2" y="146.9">GND</text>
<text x="118.1" y="167.2">Y2</text>
<text x="52.9" y="171.6">32MHz</text>
<text x="54.6" y="168.5">Y1</text>
<text x="113.6" y="169.8">32.768KHz</text>
<text x="41.9" y="182.5">C3</text>
<text x="41.9" y="185">22pF</text>
<text x="54.6" y="182.5">C2</text>
<text x="54.6" y="185">22pF</text>
<text x="105.4" y="182.5">C17</text>
<text x="105.4" y="185">22pF</text>
<text x="118.1" y="182.5">C18</text>
<text x="118.1" y="185">22pF</text>
<text x="47.5" y="191.4">GND</text>
<text x="60.2" y="191.4">GND</text>
<text x="111" y="191.4">GND</text>
<text x="123.7" y="191.4">GND</text>
</g>
<g font-size="1.8" fill="#a90000">
<text x="151.1" y="25.1">1</text>
<text x="151.1" y="27.7">2</text>
<text x="151.1" y="30.2">3</text>
<text x="151.1" y="32.8">4</text>
<text x="151.1" y="35.3">5</text>
<text x="151.1" y="37.8">6</text>
<text x="151.1" y="40.4">7</text>
<text x="151.1" y="42.9">8</text>
<text x="151.1" y="45.5">9</text>
<text x="150.5" y="48">10</text>
<text x="205.7" y="51.8">1</text>
<text x="250.1" y="50.5">1</text>
<text x="250.1" y="53.1">2</text>
<text x="205.7" y="54.4">2</text>
<text x="17.1" y="65.8">3</text>
<text x="39.9" y="65.8">1</text>
<text x="39.9" y="63.2">2</text>
<text x="83.1" y="65.8">7</text>
<text x="95" y="63.5" transform="rotate(-90 95 63.5)">24</text>
<text x="97.5" y="63.5" transform="rotate(-90 97.5 63.5)">48</text>
<text x="100.1" y="62.9" transform="rotate(-90 100.1 62.9)">9</text>
<text x="102.6" y="63.5" transform="rotate(-90 102.6 63.5)">36</text>
<text x="82.5" y="70.9">44</text>
<text x="83.1" y="75.9">1</text>
<text x="25.1" y="82" transform="rotate(-90 25.1 82)">3</text>
<text x="83.1" y="81">5</text>
<text x="83.1" y="83.6">6</text>
<text x="83.1" y="88.6">2</text>
<text x="83.1" y="91.2">3</text>
<text x="83.1" y="93.7">4</text>
<text x="82.5" y="98.8">18</text>
<text x="82.5" y="101.3">19</text>
<text x="110.4" y="98.8">10</text>
<text x="110.4" y="101.3">11</text>
<text x="25.1" y="104.8" transform="rotate(-90 25.1 104.8)">1</text>
<text x="27.7" y="104.8" transform="rotate(-90 27.7 104.8)">2</text>
<text x="82.5" y="103.9">20</text>
<text x="82.5" y="106.4">39</text>
<text x="110.4" y="103.9">12</text>
<text x="110.4" y="106.4">13</text>
<text x="82.5" y="109">40</text>
<text x="82.5" y="111.5">41</text>
<text x="110.4" y="109">14</text>
<text x="110.4" y="111.5">15</text>
<text x="82.5" y="114">42</text>
<text x="82.5" y="116.6">43</text>
<text x="82.5" y="119.1">45</text>
<text x="110.4" y="114">16</text>
<text x="110.4" y="116.6">17</text>
<text x="110.4" y="119.1">29</text>
<text x="82.5" y="124.2">21</text>
<text x="82.5" y="121.7">46</text>
<text x="110.4" y="121.7">30</text>
<text x="110.4" y="124.2">31</text>
<text x="82.5" y="126.7">22</text>
<text x="82.5" y="129.3">25</text>
<text x="82.5" y="131.8">26</text>
<text x="110.4" y="126.7">32</text>
<text x="110.4" y="129.3">33</text>
<text x="110.4" y="131.8">34</text>
<text x="82.5" y="134.4">27</text>
<text x="82.5" y="136.9">28</text>
<text x="110.4" y="134.4">37</text>
<text x="110.4" y="136.9">38</text>
<text x="97.5" y="142.3" transform="rotate(-90 97.5 142.3)">35</text>
<text x="100.1" y="142.3" transform="rotate(-90 100.1 142.3)">47</text>
<text x="102.6" y="141.7" transform="rotate(-90 102.6 141.7)">8</text>
</g>
<text font-size="1.8" fill="#0f0f0f" x="58.5" y="106.3">LED_STAT</text>
<g font-size="1.8" fill="#725600">
<text x="204.5" y="148.4">File:</text>
<text x="209.7" y="148.4">Alimentation.kicad_sch</text>
</g>
<g font-size="1.4" fill="#840000">
<text x="145.2" y="28.7">Vbat</text>
<text x="140.6" y="41.4">SPI1_MOSI</text>
<text x="141.4" y="38.9">I2C1_SDA</text>
<text x="141.4" y="36.4">I2C1_SCL</text>
<text x="141.3" y="46.5">SPI1_SCK</text>
<text x="141.3" y="44">SPI1_MISO</text>
<text x="198.9" y="52.9">SWCLK</text>
<text x="239.9" y="51.6">USART1_RX</text>
<text x="199.1" y="55.4">SWDIO</text>
<text x="239.3" y="54.1">USART1_TX</text>
<text x="57.5" y="60.5">NRST</text>
<text x="76.3" y="71.9">BOOT0</text>
<text x="77.3" y="66.8">NRST</text>
<text x="75.8" y="82.1">OSC_IN</text>
<text x="75.2" y="84.6">OSC_OUT</text>
<text x="73.3" y="94.8">OSC32_OUT</text>
<text x="73.8" y="92.2">OSC32_IN</text>
<text x="73.7" y="99.9">RESET_LCD</text>
<text x="113.4" y="99.9">CS_LCD</text>
<text x="68.4" y="104.9">PB2_Bouton_LOG</text>
<text x="76.3" y="102.4">RS_LCD</text>
<text x="113.4" y="107.5">read_pin</text>
<text x="114.2" y="102.4">JOYSTICK_Y</text>
<text x="114.2" y="104.9">JOYSTICK_X</text>
<text x="13.5" y="108.8">BOOT0</text>
<text x="114.2" y="110">BAT_PERCENT</text>
<text x="142.6" y="112.6">SPI1_SCK</text>
<text x="76.4" y="115.1">BL_LCD</text>
<text x="132.5" y="117.6">SPI1_MOSI</text>
<text x="138.3" y="115.1">SPI1_MISO</text>
<text x="68.8" y="125.3">PB11_Bouton_IN</text>
<text x="113.4" y="122.7">USART1_TX</text>
<text x="114.2" y="125.3">USART1_RX</text>
<text x="66.4" y="127.8">PB10_Bouton_BACK</text>
<text x="77.2" y="130.3">CS_SD</text>
<text x="162.4" y="127.8">USB_D-</text>
<text x="162.4" y="130.3">USB_D+</text>
<text x="34.7" y="135.4">I2C1_SDA</text>
<text x="50.8" y="132.9">I2C1_SCL</text>
<text x="77.1" y="138">XSHUT</text>
<text x="114.2" y="135.4">SWCLK</text>
<text x="114.2" y="132.9">SWDIO</text>
<text x="50.3" y="158.9" transform="rotate(-90 50.3 158.9)">OSC_OUT</text>
<text x="63" y="158.4" transform="rotate(-90 63 158.4)">OSC_IN</text>
<text x="113.8" y="162.7" transform="rotate(-90 113.8 162.7)">OSC32_OUT</text>
<text x="126.5" y="162.2" transform="rotate(-90 126.5 162.2)">OSC32_IN</text>
</g>
<g font-size="1.4" fill="#a90000">
<text x="51.5" y="106.4">1</text>
<text x="56.5" y="106.4">2</text>
<text x="51.5" y="175">1</text>
<text x="59.1" y="175">3</text>
</g>
<g font-size="1.1" fill="#0000c2">
<text x="13.4" y="18">OSC32_IN/OSC32_OUT</text>
<text x="15.1" y="16.8">OSC_IN/OSC_OUT</text>
<text x="25.9" y="16.8">(pour</text>
<text x="27.1" y="18">(pour</text>
<text x="29.8" y="16.8">le</text>
<text x="31" y="18">le</text>
<text x="31.8" y="16.8">HSE</text>
<text x="32.9" y="18">LSE</text>
<text x="36.7" y="16.8">High-Speed</text>
<text x="37.7" y="18">Low-Speed</text>
<text x="44.5" y="16.8">external</text>
<text x="45" y="18">external</text>
<text x="50" y="16.8">crystal,</text>
<text x="50.5" y="18">crystal,</text>
<text x="55" y="16.8">soit</text>
<text x="55.6" y="18">soit</text>
<text x="58" y="16.8">le</text>
<text x="58.6" y="18">le</text>
<text x="60" y="16.8">crystal</text>
<text x="60.5" y="18">crystal</text>
<text x="64.7" y="16.8">principal)</text>
<text x="65.3" y="18">secondaire)</text>
</g>
</svg>
